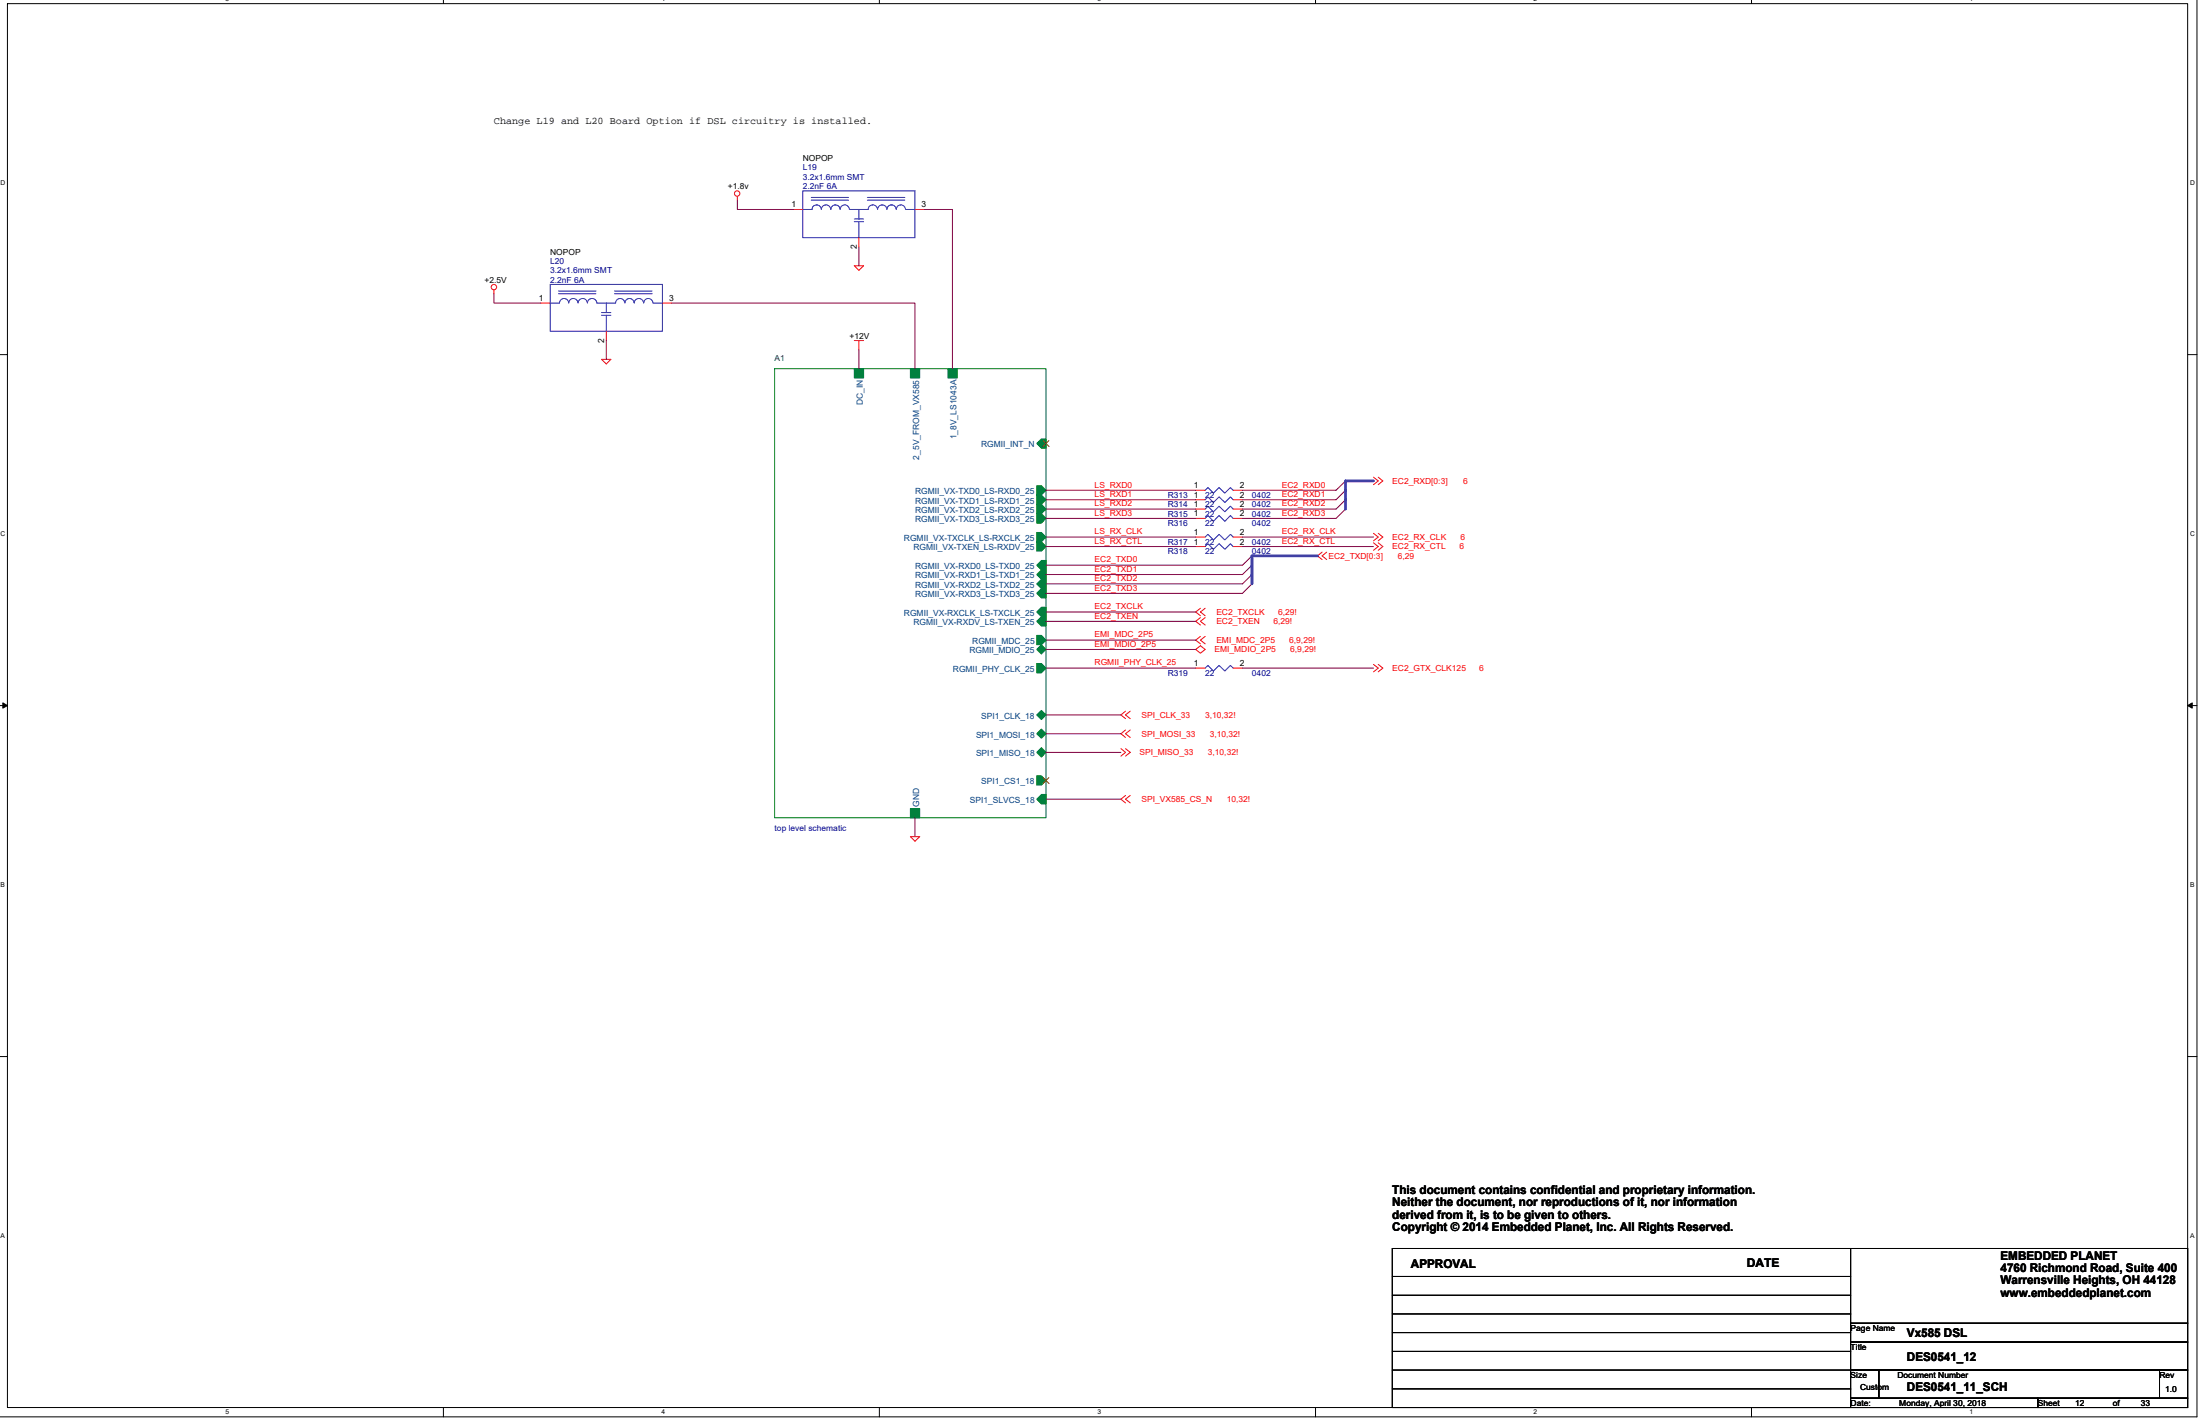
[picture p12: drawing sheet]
<svg xmlns="http://www.w3.org/2000/svg" width="275mm" height="177mm" viewBox="0 0 275 177" stroke-linecap="round" stroke-linejoin="round" font-family="sans-serif">
<path d="M274.3 -.1v177h-274.4M.9 .5h272.3v175.2h-272.3z" fill="none" stroke="#000" stroke-width=".12"/>
<g fill="#fff">
<path d="M28.1 -.1h.5v.4h-.5z"/>
<path d="M28.1 175.8h.5v1h-.5z"/>
</g>
<path d="M55.4 -.1v.6M55.4 175.7v1.2" fill="none" stroke="#000" stroke-width=".12"/>
<g fill="#fff">
<path d="M82.6 -.1h.5v.4h-.5z"/>
<path d="M82.6 175.8h.5v1h-.5z"/>
</g>
<path d="M109.8 -.1v.6M109.8 175.7v1.2" fill="none" stroke="#000" stroke-width=".12"/>
<g fill="#fff">
<path d="M137 -.1h.5v.4h-.5z"/>
<path d="M137 175.8h.5v1h-.5z"/>
</g>
<path d="M164.3 -.1v.6M164.3 175.7v1.2" fill="none" stroke="#000" stroke-width=".12"/>
<g fill="#fff">
<path d="M191.5 -.1h.5v.4h-.5z"/>
<path d="M191.5 175.8h.5v1h-.5z"/>
</g>
<path d="M218.7 -.1v.6M218.7 175.7v1.2" fill="none" stroke="#000" stroke-width=".12"/>
<g fill="#fff">
<path d="M245.9 -.1h.5v.4h-.5z"/>
<path d="M245.9 175.8h.5v1h-.5z"/>
<path d="M.1 22.4h.6v.9h-.6z"/>
<path d="M273.5 22.4h.6v.9h-.6z"/>
<path d="M.1 66.2h.6v.9h-.6z"/>
<path d="M273.5 66.2h.6v.9h-.6z"/>
</g>
<path d="M-.1 44.3h1M273.2 44.3h1.1" fill="none" stroke="#000" stroke-width=".12"/>
<g fill="#fff">
<path d="M.1 110h.5v.9h-.5z"/>
<path d="M273.5 110h.5v.9h-.5z"/>
</g>
<path d="M-.1 88.1h1M273.2 88.1h1.1" fill="none" stroke="#000" stroke-width=".12"/>
<path d="M.4 87.7l.5 .4-.5 .3zM273.2 88.1l.5-.4v.7z" fill="#000" stroke="#000" stroke-width=".12"/>
<g fill="#fff">
<path d="M.1 153.8h.5v.9h-.5z"/>
<path d="M273.5 153.8h.5v.9h-.5z"/>
</g>
<g fill="none" stroke="#000" stroke-width=".12">
<path d="M-.1 131.9h1M273.2 131.9h1.1M173.9 159.4h57.2M231.1 155.9h42.1v9.3h-42.1zM231.1 155.9h-57.2v19.8h57.2M173.9 173.4h57.2M173.9 171h57.2M173.9 168.7h57.2M173.9 166.4h57.2M173.9 164h57.2M173.9 161.7h57.2M231.1 165.2h42.1v2.3h-42.1z"/>
<path d="M231.1 167.5h42.1v3.5h-42.1zM231.1 171h3.5v3.6h-3.5zM231.1 174.6h23.4v1.1h-23.4zM234.6 171h35.1v3.6h-35.1zM254.5 174.6h18.7v1.1h-18.7zM269.7 171h3.5v3.6h-3.5z"/>
</g>
<g fill="none" stroke="#f00" stroke-width=".12">
<path d="M61.7 36.2v.5M67.5 37.8h1.2M82.7 37.8h1.2M92.1 24.5v.5M99.1 26.2h1.1M106.7 33.2h1.1l-.6 .6zM107.2 29.7v1.1M114.3 26.2h1.1M75.1 44.9h1.2l-.6 .5zM75.7 41.3v1.2M106.7 42.5h1.1M107.2 42.5v1.2"/>
<path d="M171.5 59.6l.6 .4-.6 .5M172.1 59.6l.6 .4-.6 .5M149.3 63.6h1.2M149.3 61.2h1.2M149.3 62.4h1.2M149.3 64.7h1.2M149.3 67h1.2M149.3 68.2h1.2M149.9 75.9l-.6 .5 .6 .5M149.9 77.1l-.6 .5 .6 .4M149.9 79.4l-.6 .5 .6 .5M150.5 75.9l-.6 .5 .6 .5"/>
<path d="M150.5 77.1l-.6 .5 .6 .4M150.5 79.4l-.6 .5 .6 .5M154 63.6h1.1M154 61.2h1.1M154 62.4h1.1M154 64.7h1.1M154 67h1.1M154 68.2h1.1M165.1 68.9l-.6 .5 .6 .5M165.7 68.9l-.6 .5 .6 .5M171.5 66.6l.6 .4-.6 .5M171.5 67.8l.6 .4-.6 .5"/>
<path d="M172.1 66.6l.6 .4-.6 .5M172.1 67.8l.6 .4-.6 .5M140 93.5l.5 .4-.5 .5M140.5 93.5l.6 .4-.6 .5M140.5 99.3l-.5 .5 .5 .4M140.5 91.1l-.5 .5 .5 .5M140.5 88.8l-.5 .4 .5 .5M141.1 99.3l-.6 .5 .6 .4M141.1 91.1l-.6 .5 .6 .5M141.1 88.8l-.6 .4 .6 .5M149.3 81.1l.6-.5 .6 .5-.6 .4zM149.3 83.4h1.2"/>
<path d="M154 83.4h1.1M171.5 82.9l.6 .5-.6 .5M172.1 82.9l.6 .5-.6 .5M113.7 104.4h1.1l-.5 .6z"/>
<circle cx="61.7" cy="35.8" r=".34"/>
<circle cx="92.1" cy="24.2" r=".34"/>
</g>
<g fill="none" stroke="#800040" stroke-width=".12">
<path d="M61.7 36.7v1.1h5.8M83.9 37.8h30.4v8.2M92.1 25v1.2h7M107.2 30.8v2.4M115.4 26.2h3.5v19.8M75.7 42.5v2.4M107.2 43.7v2.3M130.6 79.9h18.7M130.6 61.2h18.7M130.6 62.4h18.7M130.6 63.6h18.7M130.6 64.7h18.7"/>
<path d="M130.6 67h18.7M130.6 68.2h18.7M130.6 76.4h18.7M130.6 77.6h18.7M155.1 68.2h16.4M155.1 67h16.4M156.3 69.4l-1.2 1.2h-24.5M156.3 70.6l-1.2 1.1h-24.5M156.3 71.7l-1.2 1.2h-24.5M156.3 72.9l-1.2 1.2h-24.5M168 60l-1.2 1.2h-11.7M168 61.2l-1.2 1.2h-11.7"/>
<path d="M168 62.4l-1.2 1.2h-11.7M168 63.6l-1.2 1.1h-11.7M130.6 99.8h9.4M130.6 91.6h9.4M130.6 93.9h9.4M130.6 89.2h9.4M130.6 81.1h18.7M130.6 83.4h18.7M155.1 83.4h16.4M114.3 102.1v2.3"/>
</g>
<g fill="none" stroke="#00f" stroke-width=".12">
<path d="M68.7 35.5h14v5.8h-14zM68.7 37.8h1.2M69.7 36.3h4.7M69.7 36.7h4.7M72.2 37.8a.58 .58 0 0 0-.6-.5 .58 .58 0 0 0-.6 .5 .57 .57 0 0 0-.6-.5 .57 .57 0 0 0-.5 .5M73.3 37.8a.57 .57 0 0 0-.5-.5 .57 .57 0 0 0-.6 .5M73.4 37.8a.58 .58 0 0 1 .5-.5 .58 .58 0 0 1 .6 .5M74.5 37.8h2.4M75.1 39h1.2M75.1 39.4h1.2M75.7 37.8v1.2M75.7 39.4v1.9"/>
<path d="M76.7 36.7h4.7M76.7 36.3h4.7M78 37.8a.57 .57 0 0 0-.6-.5 .57 .57 0 0 0-.5 .5M79.2 37.8a.57 .57 0 0 0-.6-.5 .57 .57 0 0 0-.6 .5M80.4 37.8a.58 .58 0 0 0-.6-.5 .58 .58 0 0 0-.6 .5M81.5 37.8a.57 .57 0 0 0-.5-.5 .57 .57 0 0 0-.6 .5M81.6 37.8h1.1M100.2 26.2h1.2M100.2 23.8h14.1v5.9h-14.1zM101.3 25h4.7M101.3 24.6h4.7M102.5 26.1a.57 .57 0 0 0-.5-.5 .57 .57 0 0 0-.6 .5"/>
<path d="M103.7 26.1a.58 .58 0 0 0-.5-.5 .58 .58 0 0 0-.6 .5M104.9 26.1a.57 .57 0 0 0-.6-.5 .57 .57 0 0 0-.5 .5M104.9 26.1a.57 .57 0 0 1 .6-.5 .57 .57 0 0 1 .6 .5M106.1 26.2h2.3M106.7 27.3h1.1M106.7 27.7h1.1M107.2 26.2v1.1M107.2 27.7v2M108.3 25h4.7M108.3 24.6h4.7M109.6 26.1a.58 .58 0 0 0-.6-.5 .58 .58 0 0 0-.6 .5M110.7 26.1a.57 .57 0 0 0-.5-.5 .57 .57 0 0 0-.6 .5"/>
<path d="M113.1 26.1a.58 .58 0 0 0-.6-.5 .58 .58 0 0 0-.6 .5 .57 .57 0 0 0-.6-.5 .57 .57 0 0 0-.5 .5M113.1 26.2h1.2M150.5 63.6l.3-.4 .7 .7 .7-.7 .7 .7 .7-.7 .4 .4M150.5 61.2l.3-.3 .7 .7 .7-.7 .7 .7 .7-.7 .4 .3M150.5 62.4l.3-.4 .7 .7 .7-.7 .7 .7 .7-.7 .4 .4M150.5 64.7l.3-.3 .7 .7 .7-.7 .7 .7 .7-.7 .4 .3M150.5 67l.3-.3 .7 .7 .7-.7 .7 .7 .7-.7 .4 .3M150.5 68.2l.3-.3 .7 .7 .7-.7 .7 .7 .7-.7 .4 .3M150.5 83.4l.3-.3 .7 .7 .7-.7 .7 .7 .7-.7 .4 .3"/>
</g>
<g fill="#008040" stroke="#008040" stroke-width=".12">
<path d="M129.5 91.6l.5-.6 .6 .6-.6 .6z" fill-rule="evenodd"/>
<path d="M129.5 93.9l.5-.6 .6 .6-.6 .6z" fill-rule="evenodd"/>
<path d="M129.5 96.8h.5l.6 .6-.6 .6h-.5z" fill-rule="evenodd"/>
<path d="M129.5 99.8l.5-.6h.6v1.2h-.6z" fill-rule="evenodd"/>
<path d="M118.4 46h1.1v1.2h-1.1z" fill-rule="evenodd"/>
<path d="M129.5 89.2l.5-.5 .6 .5-.6 .6z" fill-rule="evenodd"/>
<path d="M129.5 70.6l.5-.6h.6v1.2h-.6z" fill-rule="evenodd"/>
<path d="M129.5 71.7l.5-.5h.6v1.1h-.6z" fill-rule="evenodd"/>
<path d="M129.5 72.9l.5-.6h.6v1.2h-.6z" fill-rule="evenodd"/>
<path d="M129.5 74.1l.5-.6h.6v1.1h-.6z" fill-rule="evenodd"/>
<path d="M129.5 60.6h.5l.6 .6-.6 .6h-.5z" fill-rule="evenodd"/>
<path d="M129.5 61.8h.5l.6 .6-.6 .6h-.5z" fill-rule="evenodd"/>
<path d="M129.5 64.1h.5l.6 .6-.6 .6h-.5z" fill-rule="evenodd"/>
<path d="M129.5 63h.5l.6 .6-.6 .5h-.5z" fill-rule="evenodd"/>
<path d="M129.5 66.5h.5l.6 .5-.6 .6h-.5z" fill-rule="evenodd"/>
<path d="M129.5 67.6h.5l.6 .6-.6 .6h-.5z" fill-rule="evenodd"/>
<path d="M129.5 77.6l.5-.6h.6v1.2h-.6z" fill-rule="evenodd"/>
<path d="M129.5 76.4l.5-.6h.6v1.2h-.6z" fill-rule="evenodd"/>
<path d="M129.5 81.1l.5-.6 .6 .6-.6 .6z" fill-rule="evenodd"/>
<path d="M129.5 79.3h.5l.6 .6-.6 .6h-.5z" fill-rule="evenodd"/>
<path d="M129.5 82.8h.5l.6 .6-.6 .6h-.5z" fill-rule="evenodd"/>
<path d="M129.5 55.4l.5-.6h.6v1.2h-.6z" fill-rule="evenodd"/>
<path d="M106.7 46h1.1v1.2h-1.1z" fill-rule="evenodd"/>
<path d="M113.7 46h1.1v1.2h-1.1z" fill-rule="evenodd"/>
<path d="M113.7 100.9h1.1v1.2h-1.1z" fill-rule="evenodd"/>
</g>
<path d="M130.3 55l.7 .7M131 55l-.8 .7M130.3 97.1l.7 .7M131 97.1l-.8 .7" fill="none" stroke="#804000" stroke-width=".12"/>
<path d="M96.7 46h33.9v56.1h-33.9z" fill="none" stroke="#008000" stroke-width=".12"/>
<path d="M164.5 69.4h-8.2v3.5M171.5 60h-3.5v3.6" fill="none" stroke="#00f" stroke-width=".34"/>
<g font-size="1.5">
<text x="173.9" y="149">This document contains confidential and proprietary information.</text>
<text x="173.9" y="150.6">Neither the document, nor reproductions of it, nor information</text>
<text x="173.9" y="152.1">derived from it, is to be given to others.</text>
<text x="173.9" y="153.7">Copyright © 2014 Embedded Planet, Inc. All Rights Reserved.</text>
<text x="176.2" y="158.3">APPROVAL</text>
<text x="218.1" y="158.2">DATE</text>
<text x="249.8" y="157.2">EMBEDDED PLANET</text>
<text x="249.8" y="158.8">4760 Richmond Road, Suite 400</text>
<text x="249.8" y="160.3">Warrensville Heights, OH 44128</text>
<text x="249.8" y="161.9">www.embeddedplanet.com</text>
<text x="238.1" y="166.9">Vx585 DSL</text>
<text x="238.1" y="173.7">DES0541_11_SCH</text>
<text x="238.1" y="169.9">DES0541_12</text>
</g>
<text font-size="1.3" x="61.7" y="15.5">Change L19 and L20 Board Option if DSL circuitry is installed.</text>
<g font-size="1.1">
<text x="98.8" y="25.9">1</text>
<text x="115.1" y="25.9">3</text>
<text x="107" y="31.1" transform="rotate(-90 107 31.1)">2</text>
<text x="67.3" y="37.6">1</text>
<text x="83.5" y="37.6">3</text>
<text x="75.5" y="42.8" transform="rotate(-90 75.5 42.8)">2</text>
<text x="149.1" y="63.3">1</text>
<text x="149.1" y="60.9">1</text>
<text x="149.1" y="62.1">1</text>
<text x="149.1" y="64.5">1</text>
<text x="154.8" y="63.3">2</text>
<text x="154.8" y="60.9">2</text>
<text x="154.8" y="62.1">2</text>
<text x="154.8" y="64.5">2</text>
<text x="149.1" y="66.8">1</text>
<text x="149.1" y="68">1</text>
<text x="154.8" y="66.8">2</text>
<text x="154.8" y="68">2</text>
<text x="149.1" y="83.2">1</text>
<text x="154.8" y="83.2">2</text>
</g>
<g font-size="1.1" fill="#004080">
<text x="107.8" y="50.6" transform="rotate(-90 107.8 50.6)">DC_IN</text>
<text x="114.8" y="57.4" transform="rotate(-90 114.8 57.4)">2_5V_FROM_VX585</text>
<text x="119.4" y="54.9" transform="rotate(-90 119.4 54.9)">1_8V_LS1043A</text>
<text x="122.5" y="55.8">RGMII_INT_N</text>
<text x="114.3" y="61.7">RGMII_VX-TXD0_LS-RXD0_25</text>
<text x="114.3" y="62.9">RGMII_VX-TXD1_LS-RXD1_25</text>
<text x="114.3" y="65.2">RGMII_VX-TXD3_LS-RXD3_25</text>
<text x="114.3" y="64">RGMII_VX-TXD2_LS-RXD2_25</text>
<text x="112.9" y="67.5">RGMII_VX-TXCLK_LS-RXCLK_25</text>
<text x="114.1" y="68.7">RGMII_VX-TXEN_LS-RXDV_25</text>
<text x="114.3" y="71">RGMII_VX-RXD0_LS-TXD0_25</text>
<text x="112.9" y="76.9">RGMII_VX-RXCLK_LS-TXCLK_25</text>
<text x="114.3" y="72.2">RGMII_VX-RXD1_LS-TXD1_25</text>
<text x="114.3" y="73.4">RGMII_VX-RXD2_LS-TXD2_25</text>
<text x="114.3" y="74.6">RGMII_VX-RXD3_LS-TXD3_25</text>
<text x="114.1" y="78.1">RGMII_VX-RXDV_LS-TXEN_25</text>
<text x="119" y="83.9">RGMII_PHY_CLK_25</text>
<text x="121" y="81.6">RGMII_MDIO_25</text>
<text x="121.4" y="80.4">RGMII_MDC_25</text>
<text x="122.5" y="89.7">SPI1_CLK_18</text>
<text x="121.9" y="92.1">SPI1_MOSI_18</text>
<text x="121.9" y="94.4">SPI1_MISO_18</text>
<text x="114.8" y="100.7" transform="rotate(-90 114.8 100.7)">GND</text>
<text x="121.1" y="100.3">SPI1_SLVCS_18</text>
<text x="122.5" y="97.9">SPI1_CS1_18</text>
</g>
<g font-size="1">
<text x="90.9" y="23.6">+1.8v</text>
<text x="100.2" y="20.1">NOPOP</text>
<text x="60.5" y="35.3">+2.5V</text>
<text x="68.7" y="31.8">NOPOP</text>
<text x="106.1" y="42.3">+12V</text>
<text x="231.1" y="166.1">Page Name</text>
<text x="231.1" y="168.5">Title</text>
<text x="231.1" y="172">Size</text>
<text x="232.3" y="173.5">Custom</text>
<text x="236.9" y="172">Document Number</text>
<text x="269.7" y="172">Rev</text>
<text x="270.4" y="173.7">1.0</text>
<text x="231.1" y="175.5">Date:</text>
<text x="237.2" y="175.5">Monday, April 30, 2018</text>
<text x="254.5" y="175.5">Sheet</text>
<text x="259.1" y="175.5">12</text>
<text x="263.8" y="175.5">of</text>
<text x="267.3" y="175.5">33</text>
</g>
<g font-size="1" fill="#000080">
<text x="100.2" y="21.3">L19</text>
<text x="100.2" y="23.6">2.2nF 6A</text>
<text x="100.2" y="22.4">3.2x1.6mm SMT</text>
<text x="68.7" y="32.9">L20</text>
<text x="68.7" y="35.3">2.2nF 6A</text>
<text x="68.7" y="34.1">3.2x1.6mm SMT</text>
<text x="145.8" y="64.5">R315</text>
<text x="145.8" y="62.2">R313</text>
<text x="145.8" y="63.3">R314</text>
<text x="145.8" y="65.7">R316</text>
<text x="150.5" y="64.5">22</text>
<text x="150.5" y="62.2">22</text>
<text x="150.5" y="63.3">22</text>
<text x="150.5" y="65.7">22</text>
<text x="156.3" y="64.5">0402</text>
<text x="156.3" y="62.2">0402</text>
<text x="156.3" y="63.3">0402</text>
<text x="156.3" y="65.7">0402</text>
<text x="145.8" y="68">R317</text>
<text x="145.8" y="69.2">R318</text>
<text x="150.5" y="68">22</text>
<text x="150.5" y="69.2">22</text>
<text x="156.3" y="68">0402</text>
<text x="156.3" y="69.2">0402</text>
<text x="145.8" y="84.4">R319</text>
<text x="150.5" y="84.4">22</text>
<text x="156.3" y="84.4">0402</text>
<text x="96.7" y="103.8">top level schematic</text>
</g>
<text font-size="1" fill="#004040" x="96.7" y="45.1">A1</text>
<g font-size="1" fill="#f00">
<text x="136.7" y="60.9">LS_RXD0</text>
<text x="136.7" y="62.1">LS_RXD1</text>
<text x="136.7" y="63.2">LS_RXD2</text>
<text x="136.7" y="64.4">LS_RXD3</text>
<text x="160.1" y="60.9">EC2_RXD0</text>
<text x="160.1" y="62.1">EC2_RXD1</text>
<text x="160.1" y="63.2">EC2_RXD2</text>
<text x="160.1" y="64.4">EC2_RXD3</text>
<text x="173.9" y="60.4">EC2_RXD[0:3]</text>
<text x="182.7" y="60.4">6</text>
<text x="136.7" y="66.7">LS_RX_CLK</text>
<text x="136.7" y="67.9">LS_RX_CTL</text>
<text x="136.7" y="70.2">EC2_TXD0</text>
<text x="136.7" y="71.4">EC2_TXD1</text>
<text x="160.1" y="67.9">EC2_RX_CTL</text>
<text x="160.1" y="66.7">EC2_RX_CLK</text>
<text x="165.9" y="69.8">EC2_TXD[0:3]</text>
<text x="173.9" y="67.4">EC2_RX_CLK</text>
<text x="173.9" y="68.6">EC2_RX_CTL</text>
<text x="174.6" y="69.8">6,29</text>
<text x="182.3" y="68.6">6</text>
<text x="182.4" y="67.4">6</text>
<text x="136.7" y="72.5">EC2_TXD2</text>
<text x="136.7" y="73.7">EC2_TXD3</text>
<text x="136.7" y="76.1">EC2_TXCLK</text>
<text x="136.7" y="77.2">EC2_TXEN</text>
<text x="151.9" y="76.8">EC2_TXCLK</text>
<text x="151.9" y="77.9">EC2_TXEN</text>
<text x="159" y="77.9">6,29!</text>
<text x="159.6" y="76.8">6,29!</text>
<text x="136.7" y="79.6">EMI_MDC_2P5</text>
<text x="136.7" y="80.7">EMI_MDIO_2P5</text>
<text x="136.7" y="83.1">RGMII_PHY_CLK_25</text>
<text x="151.7" y="81.4">EMI_MDIO_2P5</text>
<text x="151.9" y="80.3">EMI_MDC_2P5</text>
<text x="161" y="80.3">6,9,29!</text>
<text x="161.1" y="81.4">6,9,29!</text>
<text x="173.9" y="83.8">EC2_GTX_CLK125</text>
<text x="184.7" y="83.8">6</text>
<text x="142.5" y="89.6">SPI_CLK_33</text>
<text x="150.5" y="89.6">3,10,32!</text>
<text x="142.3" y="94.3">SPI_MISO_33</text>
<text x="142.5" y="92">SPI_MOSI_33</text>
<text x="150.8" y="94.3">3,10,32!</text>
<text x="151.1" y="92">3,10,32!</text>
<text x="142.5" y="100.1">SPI_VX585_CS_N</text>
<text x="153.2" y="100.1">10,32!</text>
</g>
<g font-size=".8">
<text x="28.1" y=".2">5</text>
<text x="82.6" y=".2">4</text>
<text x="137" y=".2">3</text>
<text x="191.5" y=".2">2</text>
<text x="245.9" y=".2">1</text>
<text x=".1" y="23.1">D</text>
<text x="273.5" y="23.1">D</text>
<text x=".1" y="66.9">C</text>
<text x="273.5" y="66.9">C</text>
<text x=".1" y="110.7">B</text>
<text x="273.5" y="110.7">B</text>
<text x=".1" y="154.5">A</text>
<text x="273.5" y="154.5">A</text>
<text x="28.1" y="176.6">5</text>
<text x="82.6" y="176.6">4</text>
<text x="137" y="176.6">3</text>
<text x="191.5" y="176.6">2</text>
<text x="245.9" y="176.6">1</text>
</g>
</svg>
